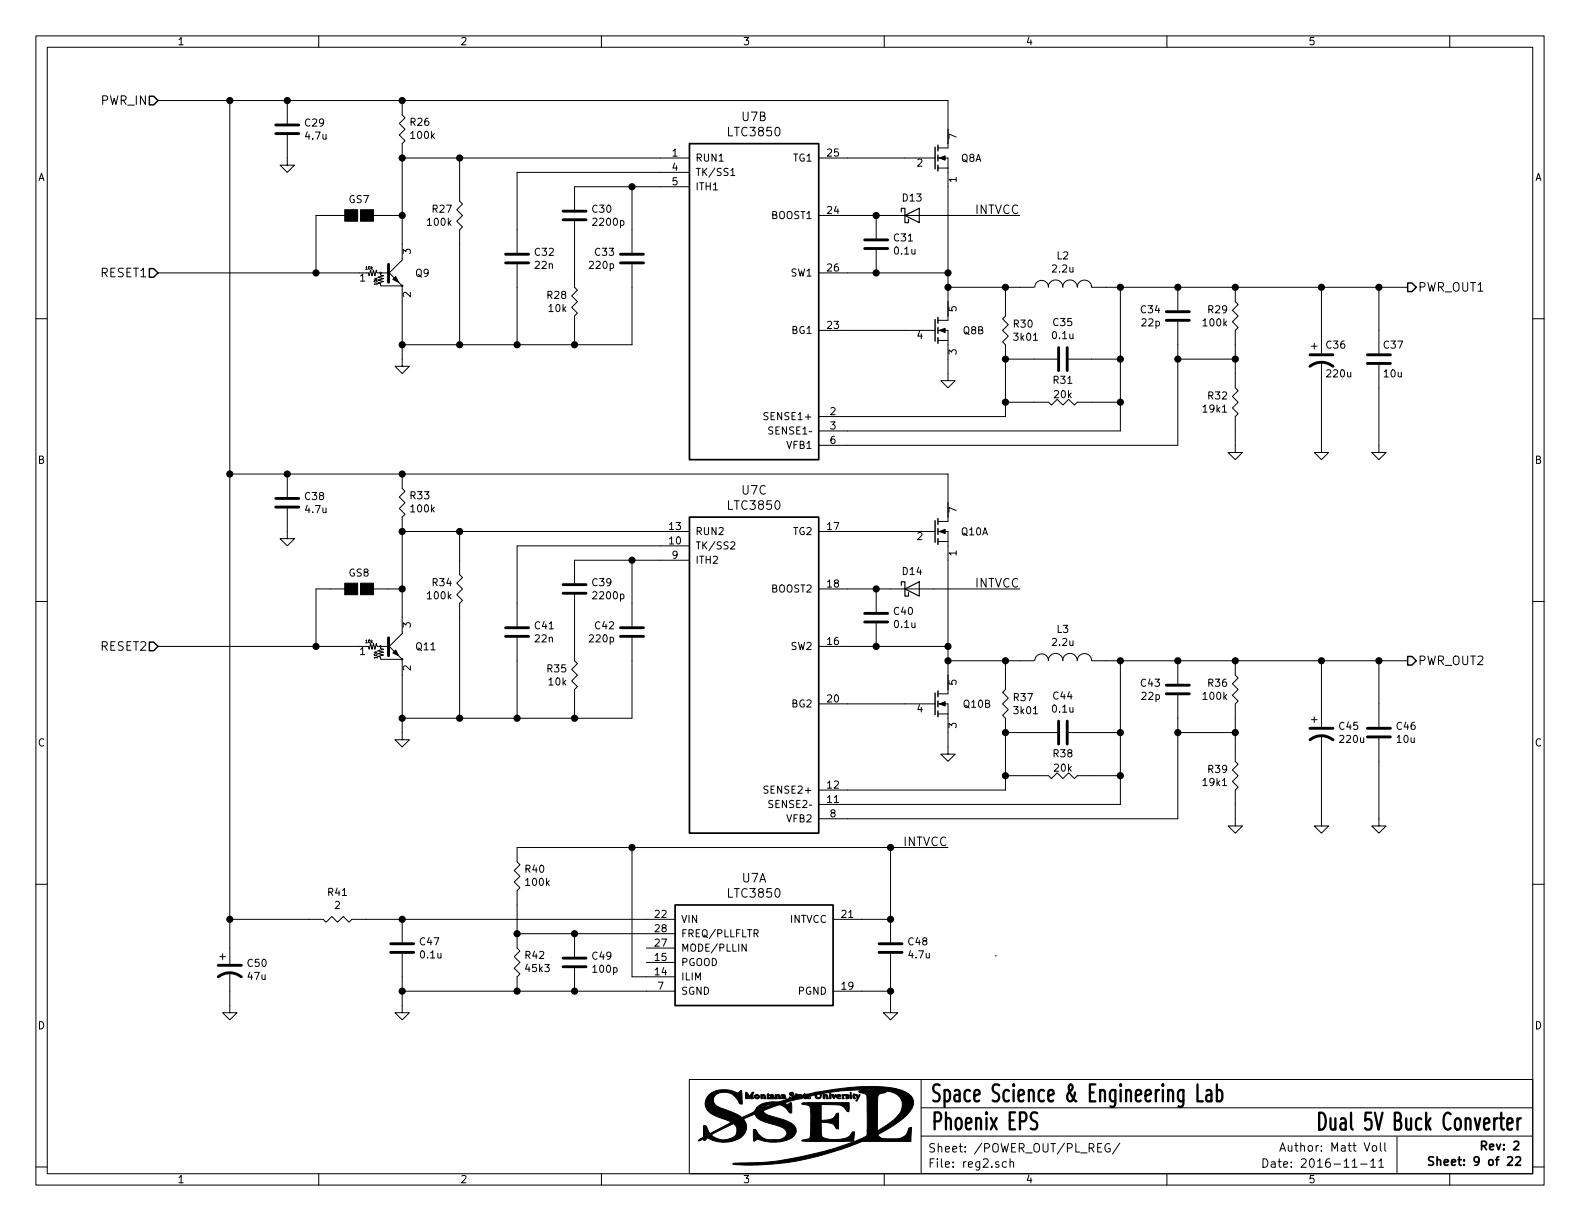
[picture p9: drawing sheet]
<svg xmlns="http://www.w3.org/2000/svg" width="279mm" height="216mm" viewBox="0 0 279 216" stroke-linecap="round" stroke-linejoin="round" font-family="sans-serif">
<g fill="none" stroke="#000" stroke-width=".18">
<path d="M6.3 6.4h266.7v203.2h-266.7zM8.4 8.4h262.6v199.1h-262.6zM27.9 17.8h139.7v8.4h-1.7M40.6 17.8v152.6M50.8 17.8v4M56.4 6.4v2M71.1 17.8v2.5l.5 .5-1 1 1 1.1-1 1 1 1-.5 .5v20.6l-2.5 2.5M106.3 6.4v2M156.4 6.4v2M206.3 6.4v2M256.4 6.4v2M50.8 23.9v5.3h1.3l-1.3 1.3-1.3-1.3h1.3"/>
<path d="M61 38.1h-5.1v10.2M66 38.1h5.1M71.1 27.9h50.8M81.3 27.9v7.7l.5 .5-1 1 1 1-1 1 1 1-.5 .5v20.4M101.6 39.1v11.7l.5 .5-1 1 1 1-1 1.1 1 1-.5 .5v5.1M111.8 33v11.7M121.9 30.5h-30.5v14.2M121.9 33h-20.3v4.1M129.2 30.1l.4-.3v1.2M129.2 31h.7M144.8 27.9h20.6M144.8 38.1h35.5"/>
<path d="M154.9 38.1v4.1M165.9 27.9h1.7v28.7h-1.7M165.9 29.7h1.7M6.3 56.4h2.1M27.9 48.3h35.6M64.8 48.3h.4l.1 .5 .2-1 .3 1 .2-1 .3 1 .2-1 .2 .5h1.9M68.6 48l2.5 2.5h-3.8v-.3l-.5-.2 1-.2-1-.3 1-.2-1-.3 1-.2-.5-.2v-.3M71.1 50.8v14h1.3l-1.3 1.2-1.3-1.2h1.3M91.4 46.7v14.3M111.8 46.7v14.3h-40.7M144.8 58.4h20.6M144.8 48.3h22.8"/>
<path d="M154.9 44.2v4.1M165.9 58.4h1.7v8.9h1.3l-1.3 1.3-1.2-1.3h1.2M167.6 50.8h15.3M177.8 50.8v5.1l-.5 .5 1 1-1 1 1 1-1 1.1 .5 .5v12.7h-33M183 50.8a1.22 1.22 0 0 1 1.2-1.2 1.22 1.22 0 0 1 1.2 1.2M185.4 50.8a1.3 1.3 0 0 1 1.3-1.3 1.3 1.3 0 0 1 1.3 1.3M187.9 50.8a1.3 1.3 0 0 1 1.3-1.3 1.3 1.3 0 0 1 1.3 1.3 1.27 1.27 0 0 1 1.3-1.3 1.27 1.27 0 0 1 1.2 1.3h55.9M198.1 50.8v25.4h-53.3M208.3 56.9v21.8h-63.5M208.3 50.8v4.1M218.4 50.8v2.5l.5 .5-1 1.1 1 1-1 1 1 1-.5 .5v10.2l.5 .5-1 1 1 1-1 1 1 1.1-.5 .5v6.3h1.3l-1.3 1.3-1.2-1.3h1.2M233.7 50.8v11.7"/>
<path d="M243.8 50.8v11.7M271 56.4h2M135.8 73l-.5-.1-.2 .3 .1 .3 .6 .2v.4l-.2 .1h-.5M136.7 75.6l-.5-.1-.2 .1v.4l.6 .2 .1 .3-.3 .3-.5-.1M165.9 60.2h1.7M177.8 71.1h7.6l.5 .5 1-1 1.1 1 1-1 1 1 .5-.5h7.6M177.8 63.5h9.1M189 63.5h9.1M208.3 63.5h10.1M231.9 61.2h1M232.4 60.7v1M233.7 64v16h1.2l-1.2 1.3-1.3-1.3h1.3"/>
<path d="M243.8 64.5v15.5h1.3l-1.3 1.3-1.2-1.3h1.2M40.6 83.8h127v8.4h-1.7M50.8 89.9v5.4h1.3l-1.3 1.2-1.3-1.2h1.3M50.8 83.8v4.1M71.1 83.8v2.6l.5 .5-1 1 1 1-1 1 1 1-.5 .5v20.6l-2.5 2.6M71.1 94h50.8M81.3 94v7.6l.5 .5-1 1 1 1-1 1.1 1 1-.5 .5v20.3M111.8 99.1v11.6M121.9 99.1h-20.3v4M121.9 96.5h-30.5v14.2M129.2 95.9l.5-.1 .2 .4v.2l-.7 .7h.7M144.8 94h20.6"/>
<path d="M165.9 94h1.7v28.7h-1.7M165.9 95.8h1.7M6.3 106.3h2.1M27.9 114.3h35.6M61 104.1h-5.1v10.2M64.8 114.3h.4l.1 .5 .2-1 .3 1 .2-1 .3 1 .2-1 .2 .5h1.9M66 104.1h5.1M68.6 114l2.5 2.6h-3.8v-.4l-.5-.1 1-.3-1-.2 1-.3-1-.2 1-.3-.5-.1v-.4M71.1 116.8v14h1.3l-1.3 1.3-1.3-1.3h1.3M91.4 112.8v14.2M101.6 105.2v11.6l.5 .5-1 1.1 1 1-1 1 1 1-.5 .5v5.1M111.8 112.8v14.2h-40.7"/>
<path d="M144.8 114.3h22.8M144.8 104.1h35.5M154.9 104.1v4.1M154.9 110.2v4.1M167.6 116.8h15.3M177.8 116.8v5.1l-.5 .5 1 1-1 1.1 1 1-1 1 .5 .5v12.7h-33M183 116.8a1.22 1.22 0 0 1 1.2-1.2 1.22 1.22 0 0 1 1.2 1.2M185.4 116.8a1.3 1.3 0 0 1 1.3-1.3 1.3 1.3 0 0 1 1.3 1.3M187.9 116.8a1.3 1.3 0 0 1 1.3-1.3 1.3 1.3 0 0 1 1.3 1.3 1.27 1.27 0 0 1 1.3-1.2 1.27 1.27 0 0 1 1.2 1.2M193 116.8h55.9M198.1 116.8v25.4h-53.3M208.3 116.8v4.1"/>
<path d="M218.4 116.8v2.6l.5 .5-1 1 1 1-1 1 1 1.1-.5 .5v10.1l.5 .5-1 1 1 1.1-1 1 1 1-.5 .5v6.4h1.3l-1.3 1.2-1.2-1.2h1.2M233.7 116.8v11.7M243.8 116.8v11.7M271 106.3h2M135.8 139.1l-.5-.1-.2 .2 .1 .3 .6 .3v.3l-.2 .2-.5-.1M144.8 124.5h20.6M165.9 124.5h1.7v8.9h1.3l-1.3 1.2-1.2-1.2h1.2M165.9 126.2h1.7M177.8 137.2h7.6l.5 .5 1-1 1.1 1 1-1 1 1 .5-.5h7.6M177.8 129.5h9.1M189 129.5h9.1M208.3 122.9v21.9h-63.5"/>
<path d="M208.3 129.5h10.1M231.9 127.3h1M232.4 126.7v1.1M233.7 130v16.1h1.2l-1.2 1.2-1.3-1.2h1.3M243.8 130.6v15.5h1.3l-1.3 1.2-1.2-1.2h1.2M6.3 156.4h2.1M111.8 149.9v22.8h7.6M136.7 141.6l-.5-.1-.2 .2v.3l.6 .3 .1 .3-.3 .2-.5-.1M157.5 149.9v16.7M167.6 149.9h-76.2v2.5l.5 .5-1 1 1 1-1 1.1 1 1-.5 .5v10.1l.5 .5-1 1.1 1 1-1 1 1 1-.5 .5v2.6M271 156.4h2M38.9 169.2h1"/>
<path d="M39.4 168.7v1M40.6 162.6h16.5l.6 .5 1-1 1 1 1-1 1 1 .5-.5h57.2M40.6 172v7.1h1.3l-1.3 1.2-1.2-1.2h1.2M71.1 168.7v10.4h1.3l-1.3 1.2-1.3-1.2h1.3M71.1 162.6v4M71.1 175.3h48.3M91.4 165.1h28M101.6 165.1v4.1M101.6 171.2v4.1M114.3 170.2h5.1M114.3 167.6h5.1M132 166.9v1.3l-.8-1.3v1.3"/>
<path d="M133.3 165l.7-.1v-.4l-.2-.1h-.5v1.3M133.7 165l.4 .7M147.3 175.3h10.2M147.3 162.6h10.2M157.5 168.7v10.4h1.2l-1.2 1.2-1.3-1.2h1.3M176 169h.1M121.9 190.9h149.1v16.6h-149.1zM162.9 195.9h108M162.9 190.9v16.6M6.3 206.3h2.1M56.4 207.5v2.1M106.3 207.5v2.1"/>
<path d="M156.4 207.5v2.1M162.9 200.9h108M178 205.5l-.5-.1-.3 .3 .1 .6 .2 .1 .5-.1M178.6 205.5l.2-.1 .4 .1v.9M178.6 204.9v1.5M196.2 202.3a.73 .73 0 0 0-.9 .5 .73 .73 0 0 0 .6 .9l.4-.1v-.5h-.3M198 202.1l-1.3 2M206.3 207.5v2.1M223.3 204.9a.76 .76 0 0 1 .9 .8 .76 .76 0 0 1-.9 .7zM224.8 205.5h.6l.1 .9M225.5 205.8h-.5l-.2 .2 .2 .4 .5-.1M226 205.4h.6"/>
<path d="M226.2 204.9v1.3l.4 .2M226.3 203.6l.5-1.5 .5 1.5M226.5 203.1h.7M227 205.9l.7-.1-.1-.3-.4-.1-.2 .2 .1 .7h.5M227.8 202.6v.8a.37 .37 0 0 0 .6 0M244.9 202.1v1.3l.2 .2M247 201v6.5M256.4 207.5v2.1M271 206.3h2M273 209.6h.1"/>
<circle cx="67.3" cy="48.3" r=".13"/>
<circle cx="71.1" cy="50.5" r=".13"/>
<circle cx="67.3" cy="114.3" r=".13"/>
<circle cx="71.1" cy="116.6" r=".13"/>
</g>
<path d="M121.9 25.4h22.9v55.9h-22.9zM121.9 91.4h22.9v55.9h-22.9zM119.4 160h27.9v17.8h-27.9zM253.5 204.6l-.6-.1-.3 .3 .1 .3 .7 .4v.4l-.2 .1h-.6M254.1 205.2l.2-.1h.4l.1 .9M254.1 204.5v1.5M262 202.6l.7-.1 .2-.2-.1-.3-.2-.2h-.6v1.5" fill="none" stroke="#000" stroke-width=".3"/>
<path d="M233.3 196.7a.84 .84 0 0 1 1 .8 1.86 1.86 0 0 1-.5 2.2h-.5zM235.3 197.7l.1 1.9 .5 .1 .2-.2M236.1 197.7v2" fill="none" stroke="#000" stroke-width=".41"/>
<g fill="#000" stroke="#000" stroke-width=".18">
<path d="M61 37.1h2.2v2h-2.2zM63.8 37.1h2.2v2h-2.2zM166.1 27.9l1-.3v.7zM70 48.9l.5 1-1-.5zM166.1 58.4l1-.4v.8zM166.1 94l1-.4v.8zM61 103.1h2.2v2.1h-2.2zM63.8 103.1h2.2v2.1h-2.2zM69.5 115.4l.5-.5 .5 1.1zM166.1 124.5l1-.4v.7zM131.9 193.1l.2 .1 .4 .7 .4-.7 .2-.1 .2 .1a.84 .84 0 0 0 0 1h-.6l.2-.2-.1-.4-.3 .7-.4-.7 .1 .7-.3-.1zM133.5 193.6a.52 .52 0 0 1 .8 .4 .46 .46 0 0 1-.5 .3 .46 .46 0 0 1-.4-.5h.3v.3h.3v-.4l-.1-.1-.2 .2h-.3z"/>
<path d="M134.5 193.5a.68 .68 0 0 1 1 .8h-.4l-.1-.7-.2 .7h-.2zM135.7 193.4h.1l.2 .2v.6l.2-.2 .4 .1v-.1h-.4l.4-.4-.4 .1a.4 .4 0 0 1 .5-.1 .4 .4 0 0 1 .2 .5l.2 .1v-.7a.72 .72 0 0 1 .8 .2l.1 .6h-.3l-.1-.7-.2 .2 .1 .5h-1.8zM138.2 193.6h.6l.2 .6h-.8v-.2l.4 .1v-.1h-.4l.4-.2v-.2l-.3 .2zM145.5 193.5l.8 .1 .2 .7h-.3l-.2-.7-.1 .6-.3 .1zM146.7 193.5a.44 .44 0 0 1 .1 .8l-.1-.1zM147 193.5h.4l.1 .4 .2-.3h.2l-.4 .7zM147.9 193.8l.5-.2-.4 .1a.42 .42 0 0 1 .7 0v.1l-.5 .2 .2 .2 .3-.1-.2 .2a.45 .45 0 0 1-.6-.5zM148.9 193.6h1.1l.1 .2-.3-.2 .3 .3v.2l-.5 .2v-.2h.3l-.5-.4-.3 .2 .2 .4h-.4zM141.8 195.1l1.2-.1h7.2l-.1 1.5h-.3a2.08 2.08 0 0 0-2.3-1.1l-2.3-.1v2.8a2.89 2.89 0 0 0 2.5-.8 .49 .49 0 0 1 .6-.5v2.8a.44 .44 0 0 1-.6-.4 1.21 1.21 0 0 0-1.1-.6l-1.4-.2v1.7a.92 .92 0 0 0 .9 1.2 5.7 5.7 0 0 0 4.1-.4l.3-.4a.51 .51 0 0 1 .6-.4l-.1 1.7h-7.8l-1.4-.1 .2-.2 .6-.1a.65 .65 0 0 0 .7-.8l.1-1.4a10.7 10.7 0 0 0-.2-3.6l-.6-.2-.7-.1zM150.3 193.5l.2 .1 .1 .7-.3-.1zM150.4 193.1l.1 .2h-.2zM150.9 193.4h.2a.58 .58 0 0 1 .7 .6l.1-.4 .2-.1-.5 1.1h-.3a.54 .54 0 0 0 .3-.5 .54 .54 0 0 0-.4-.4l-.1 .2 .2 .3-.2 .1a.57 .57 0 0 1-.2-.9z"/>
<path d="M125.4 193.6a4.8 4.8 0 0 1 5.1-.3l.6-.5 .2 2.4a.48 .48 0 0 1-.7-.4 2.7 2.7 0 0 0-4.1-1.2 1.38 1.38 0 0 0 .9 2.3l2.6 1 1.2 .7 1.1-.5a2.12 2.12 0 0 0 1.5-1.2h1.3l1.6-.7a2.24 2.24 0 0 0-1.7 .7h-1.2l.1-.1a5.2 5.2 0 0 1 3.5-1l1.9-.5 .3-.3 .2 .1h.3v-.2l-.4-.3-.1-.2 .2-.2h.4l.1 .1v.2l-.2-.2h-.3l.7 .7 .1-.2 .4 .1 .6-.1-.6-.1-.4 .1 .1-.4 1.1 .3 .5-.3a2.14 2.14 0 0 0 1.7-.2l1.2-.2a37.2 37.2 0 0 1 13.3-.5 4.2 4.2 0 0 1 2.9 1.8 2.19 2.19 0 0 1-.5 2.2 19.5 19.5 0 0 1-5.6 4.1l-.1 .1a1.56 1.56 0 0 0 1.8 .7h.6a3.2 3.2 0 0 0 2.4-.5l.3-.4 .5-1 .4-.1-.1 2.4h-8.6l-.8 .3a47.8 47.8 0 0 1-22.1 3.7l.3-.1a57.6 57.6 0 0 0 23.3-4.8l.1-.9h1.8l.9-.5a11.3 11.3 0 0 0 3.3-2.9 2.46 2.46 0 0 0-.2-2.6 2.46 2.46 0 0 0-2.4-1l-.1 .2-.4 .1a.87 .87 0 0 0-1 1l-.1 5.7h-1.8v-4.4a3.2 3.2 0 0 0-.2-2.1l-1.1-.3-.1-.2 3.9-.2a41.2 41.2 0 0 0-8.9 .4l-.1 .2-.4-.2-1.1 .2-.1 .6a.57 .57 0 0 1-.6 .3 .57 .57 0 0 1-.5-.5h.3l.2 .3h.4l.1-.5-.1-.1h-.3l-.3 .3-.6-.2-.9 .4a.26 .26 0 0 0 .5 .1l-.3 .2h-.3l-.4-.3v.1l.2 .1-.1 .1-.5-.2-.1 .1-2 .5-1.2 .4a.79 .79 0 0 0 1.2-.1l.1 .5v1.2l-.4 .1a2.32 2.32 0 0 0-1.9-1.4l-2.7 1a1.85 1.85 0 0 0 1.6 1 8.1 8.1 0 0 1 3.9 1.7 1.34 1.34 0 0 1-.4 2.1 7.3 7.3 0 0 1-6.2 .2l-.6 .4-.1-2.1a.41 .41 0 0 1 .6 .3 2.74 2.74 0 0 0 3 1.5 2.1 2.1 0 0 0 2.4-1.1 2.02 2.02 0 0 0-1.8-1.4 8 8 0 0 1-3.6-1.4l-.3-.6h-.1l-1.9 .9 .2 .3a2.19 2.19 0 0 1-1.1 3.2 5.9 5.9 0 0 1-5.5-.2l-.4 .5h-.2l-.1-.3-.9 .3 .9-.6v-.4h1.4a3 3 0 0 0 4.4-.2 1.27 1.27 0 0 0-.6-1.8l-3.8 2h-1.4v-1.7l.5 .1 .7 1.3 2.6-1.4a1.27 1.27 0 0 0 1-.6l-.4-.2a10.4 10.4 0 0 1-3.6-1.7 2 2 0 0 1 .2-2.9z"/>
</g>
<g fill="none" stroke="#000" stroke-width=".25">
<path d="M26.4 17h.8l.7 .8-.7 .7h-.8zM165.4 26v3.8M165.9 25.7v1M165.9 27.4v1M165.9 29.2v1M26.4 47.5h.8l.7 .8-.7 .7h-.8zM165.4 56.5v3.8M165.9 56.1v1.1M165.9 57.9v1M165.9 59.7v1M248.9 50h.8l.7 .8-.7 .8h-.8zM165.4 92.1v3.8"/>
<path d="M165.9 91.7v1M165.9 93.5v1M165.9 95.3v1M26.4 113.5h.8l.7 .8-.7 .8h-.8zM248.9 116.1h.8l.7 .7-.7 .8h-.8zM165.4 122.6v3.8M165.9 122.2v1M165.9 124v1M165.9 125.7v1"/>
</g>
<g fill="none" stroke="#000" stroke-width=".51">
<path d="M48.8 23.6h4M48.8 22.1h4M99.6 38.9h4M99.6 37.3h4M89.4 46.5h4.1M89.4 45h4.1M109.7 46.5h4.1M109.7 45h4.1M152.9 43.9h4.1M152.9 42.4h4.1M206.2 56.6h4.1M206.2 55.1h4.1"/>
<path d="M187.2 61.5v4M188.7 61.5v4M231.6 64.8a3.3 3.3 0 0 1 4.1 0M231.6 62.7h4.1M241.8 64.3h4.1M241.8 62.7h4.1M48.8 89.7h4M48.8 88.1h4M89.4 112.5h4.1M89.4 111h4.1M99.6 104.9h4M99.6 103.4h4"/>
<path d="M109.7 112.5h4.1M109.7 111h4.1M152.9 110h4.1M152.9 108.5h4.1M187.2 127.5v4.1M188.7 127.5v4.1M206.2 122.7h4.1M206.2 121.2h4.1M231.6 130.8a3.3 3.3 0 0 1 4.1 0M231.6 128.8h4.1M241.8 130.3h4.1M241.8 128.8h4.1"/>
<path d="M38.6 172.7a3.3 3.3 0 0 1 4.1 0M38.6 170.7h4.1M69.1 168.4h4.1M69.1 166.9h4.1M99.6 170.9h4M99.6 169.4h4M155.4 168.4h4.1M155.4 166.9h4.1"/>
</g>
<path d="M159.4 37.5v-.7h.6v2.6h.7v-.7M160 38.1l2.6-1.3v2.6zM159.4 103.5v-.6h.6v2.5h.7v-.6M160 104.1l2.6-1.2v2.5z" fill="none" stroke="#000" stroke-width=".2"/>
<path d="M68.7 46.7v3.2zM68.7 112.8v3.2z" fill="#000" stroke="#000" stroke-width=".51"/>
<g fill="#000" stroke="#000" stroke-width=".25">
<circle cx="40.6" cy="17.8" r=".51"/>
<circle cx="50.8" cy="17.8" r=".51"/>
<circle cx="71.1" cy="17.8" r=".51"/>
<circle cx="71.1" cy="27.9" r=".51"/>
<circle cx="71.1" cy="38.1" r=".51"/>
<circle cx="81.3" cy="27.9" r=".51"/>
<circle cx="111.8" cy="33" r=".51"/>
<circle cx="154.9" cy="38.1" r=".51"/>
<circle cx="55.9" cy="48.3" r=".51"/>
<circle cx="154.9" cy="48.3" r=".51"/>
<circle cx="167.6" cy="48.3" r=".51"/>
<circle cx="167.6" cy="50.8" r=".51"/>
<circle cx="177.8" cy="50.8" r=".51"/>
<circle cx="198.1" cy="50.8" r=".51"/>
<circle cx="208.3" cy="50.8" r=".51"/>
<circle cx="218.4" cy="50.8" r=".51"/>
<circle cx="233.7" cy="50.8" r=".51"/>
<circle cx="243.8" cy="50.8" r=".51"/>
<circle cx="71.1" cy="61" r=".51"/>
<circle cx="81.3" cy="61" r=".51"/>
<circle cx="91.4" cy="61" r=".51"/>
<circle cx="101.6" cy="61" r=".51"/>
<circle cx="177.8" cy="71.1" r=".51"/>
<circle cx="177.8" cy="63.5" r=".51"/>
<circle cx="198.1" cy="71.1" r=".51"/>
<circle cx="198.1" cy="63.5" r=".51"/>
<circle cx="208.3" cy="63.5" r=".51"/>
<circle cx="218.4" cy="63.5" r=".51"/>
<circle cx="40.6" cy="83.8" r=".51"/>
<circle cx="50.8" cy="83.8" r=".51"/>
<circle cx="71.1" cy="83.8" r=".51"/>
<circle cx="71.1" cy="94" r=".51"/>
<circle cx="81.3" cy="94" r=".51"/>
<circle cx="111.8" cy="99.1" r=".51"/>
<circle cx="55.9" cy="114.3" r=".51"/>
<circle cx="71.1" cy="104.1" r=".51"/>
<circle cx="154.9" cy="104.1" r=".51"/>
<circle cx="154.9" cy="114.3" r=".51"/>
<circle cx="167.6" cy="114.3" r=".51"/>
<circle cx="167.6" cy="116.8" r=".51"/>
<circle cx="177.8" cy="116.8" r=".51"/>
<circle cx="198.1" cy="116.8" r=".51"/>
<circle cx="208.3" cy="116.8" r=".51"/>
<circle cx="218.4" cy="116.8" r=".51"/>
<circle cx="233.7" cy="116.8" r=".51"/>
<circle cx="243.8" cy="116.8" r=".51"/>
<circle cx="71.1" cy="127" r=".51"/>
<circle cx="81.3" cy="127" r=".51"/>
<circle cx="91.4" cy="127" r=".51"/>
<circle cx="101.6" cy="127" r=".51"/>
<circle cx="177.8" cy="129.5" r=".51"/>
<circle cx="177.8" cy="137.2" r=".51"/>
<circle cx="198.1" cy="129.5" r=".51"/>
<circle cx="198.1" cy="137.2" r=".51"/>
<circle cx="208.3" cy="129.5" r=".51"/>
<circle cx="218.4" cy="129.5" r=".51"/>
<circle cx="111.8" cy="149.9" r=".51"/>
<circle cx="157.5" cy="149.9" r=".51"/>
<circle cx="40.6" cy="162.6" r=".51"/>
<circle cx="71.1" cy="162.6" r=".51"/>
<circle cx="71.1" cy="175.3" r=".51"/>
<circle cx="91.4" cy="165.1" r=".51"/>
<circle cx="91.4" cy="175.3" r=".51"/>
<circle cx="101.6" cy="165.1" r=".51"/>
<circle cx="101.6" cy="175.3" r=".51"/>
<circle cx="157.5" cy="162.6" r=".51"/>
<circle cx="157.5" cy="175.3" r=".51"/>
</g>
<g font-size="4.2">
<text x="164.4" y="194.9">Space Science &amp; Engineering Lab</text>
<text x="164.5" y="199.8">Phoenix EPS</text>
<text x="237.6" y="199.9">Dual 5V Buck C</text>
</g>
<g font-size="2.1">
<text x="17.9" y="18.5">PWR_IN</text>
<text x="131.2" y="21.4">U7B</text>
<text x="128.9" y="24.1">LTC3850</text>
<text x="172.4" y="37.8">INTVCC</text>
<text x="17.9" y="49">RESET1</text>
<text x="250.7" y="51.6">PWR_OUT1</text>
<text x="131.2" y="87.5">U7C</text>
<text x="128.9" y="90.1">LTC3850</text>
<text x="172.4" y="103.9">INTVCC</text>
<text x="17.9" y="115.1">RESET2</text>
<text x="250.7" y="117.6">PWR_OUT2</text>
<text x="159.7" y="149.6">INTVCC</text>
<text x="128.9" y="158.7">LTC3850</text>
<text x="131.2" y="156">U7A</text>
<text x="164.1" y="203.8">Sheet: /POWER_OUT/PL_REG/</text>
<text x="228.6" y="203.6">Author: Matt Voll</text>
<text x="262.8" y="203.4">Rev: 2</text>
<text x="164.1" y="206.5">File: reg2.sch</text>
<text x="228.6" y="206.5">Date: 2016-11-11</text>
<text x="255.8" y="206.1">Sheet: 9 of 22</text>
</g>
<g font-size="1.8">
<text x="31.3" y="8">1</text>
<text x="81.4" y="8">2</text>
<text x="131.3" y="8">3</text>
<text x="181.4" y="8">4</text>
<text x="231.3" y="8">5</text>
<text x="54" y="22.4">C29</text>
<text x="72.6" y="22.3">R26</text>
<text x="54.1" y="24.7">4.7u</text>
<text x="72.8" y="24.6">100k</text>
<text x="118.9" y="27.7">1</text>
<text x="122.9" y="28.6">RUN1</text>
<text x="140.3" y="28.6">TG1</text>
<text x="146.4" y="27.7">25</text>
<text x="162.2" y="29.5">2</text>
<text x="169.2" y="24.6" transform="rotate(-90 169.2 24.6)">7</text>
<text x="170" y="28.6">Q8A</text>
<text x="6.7" y="32">A</text>
<text x="61.7" y="35.9">GS7</text>
<text x="118.9" y="30.2">4</text>
<text x="118.9" y="32.8">5</text>
<text x="122.9" y="31.1">TK/SS1</text>
<text x="122.9" y="33.7">ITH1</text>
<text x="159.7" y="35.6">D13</text>
<text x="169.2" y="32.2" transform="rotate(-90 169.2 32.2)">1</text>
<text x="271.4" y="32">A</text>
<text x="75.7" y="39.9">100k</text>
<text x="76.5" y="37.6">R27</text>
<text x="104.8" y="37.6">C30</text>
<text x="105.1" y="39.9">2200p</text>
<text x="136.5" y="38.7">BOOST1</text>
<text x="146.4" y="37.8">24</text>
<text x="72.6" y="44.9" transform="rotate(-90 72.6 44.9)">3</text>
<text x="94.6" y="45.2">C32</text>
<text x="94.7" y="47.5">22n</text>
<text x="104.4" y="47.5">220p</text>
<text x="105.3" y="45.2">C33</text>
<text x="158.1" y="42.7">C31</text>
<text x="158.3" y="45">0.1u</text>
<text x="186.9" y="45.9">L2</text>
<text x="63.7" y="49.8">1</text>
<text x="72.6" y="52.6" transform="rotate(-90 72.6 52.6)">2</text>
<text x="73.5" y="48.9">Q9</text>
<text x="96.8" y="52.9">R28</text>
<text x="139.9" y="48.9">SW1</text>
<text x="146.4" y="48">26</text>
<text x="186.2" y="48.2">2.2u</text>
<text x="97.1" y="55.2">10k</text>
<text x="140.1" y="59.1">BG1</text>
<text x="146.4" y="58.2">23</text>
<text x="162.2" y="59.9">4</text>
<text x="169.2" y="55.1" transform="rotate(-90 169.2 55.1)">5</text>
<text x="170.4" y="59.1">Q8B</text>
<text x="179.3" y="57.9">R30</text>
<text x="186.2" y="60">0.1u</text>
<text x="186.3" y="57.7">C35</text>
<text x="201.8" y="55.4">C34</text>
<text x="202" y="57.7">22p</text>
<text x="212.9" y="57.7">100k</text>
<text x="213.7" y="55.4">R29</text>
<text x="169.2" y="62.7" transform="rotate(-90 169.2 62.7)">3</text>
<text x="179.5" y="60.2">3k01</text>
<text x="234.6" y="61.6">C36</text>
<text x="244.8" y="61.6">C37</text>
<text x="186.3" y="67.9">R31</text>
<text x="186.5" y="70.4">20k</text>
<text x="213.7" y="70.6">R32</text>
<text x="234.8" y="66.7">220u</text>
<text x="244.8" y="66.7">10u</text>
<text x="135.8" y="74.3">SENSE1+</text>
<text x="136.8" y="76.8">SENSE1</text>
<text x="146.8" y="73.4">2</text>
<text x="146.8" y="75.9">3</text>
<text x="212.9" y="72.9">19k1</text>
<text x="6.7" y="82">B</text>
<text x="139.2" y="79.4">VFB1</text>
<text x="146.8" y="78.5">6</text>
<text x="271.4" y="82">B</text>
<text x="54" y="88.4">C38</text>
<text x="72.6" y="88.3">R33</text>
<text x="54.1" y="90.7">4.7u</text>
<text x="72.8" y="90.6">100k</text>
<text x="118.4" y="93.7">13</text>
<text x="122.9" y="94.6">RUN2</text>
<text x="140.3" y="94.6">TG2</text>
<text x="146.4" y="93.7">17</text>
<text x="162.2" y="95.5">2</text>
<text x="169.2" y="90.7" transform="rotate(-90 169.2 90.7)">7</text>
<text x="170" y="94.7">Q10A</text>
<text x="61.7" y="102">GS8</text>
<text x="118.4" y="96.3">10</text>
<text x="118.9" y="98.8">9</text>
<text x="122.9" y="99.7">ITH2</text>
<text x="122.9" y="97.2">TK/SS2</text>
<text x="159.7" y="101.7">D14</text>
<text x="169.2" y="98.3" transform="rotate(-90 169.2 98.3)">1</text>
<text x="75.7" y="106">100k</text>
<text x="76.5" y="103.7">R34</text>
<text x="104.8" y="103.7">C39</text>
<text x="105.1" y="106">2200p</text>
<text x="136.5" y="104.8">BOOST2</text>
<text x="146.4" y="103.9">18</text>
<text x="72.6" y="111" transform="rotate(-90 72.6 111)">3</text>
<text x="94.6" y="111.3">C41</text>
<text x="94.7" y="113.6">22n</text>
<text x="104.4" y="113.6">220p</text>
<text x="105.3" y="111.3">C42</text>
<text x="158.1" y="108.7">C40</text>
<text x="158.3" y="111">0.1u</text>
<text x="186.9" y="111.9">L3</text>
<text x="63.7" y="115.8">1</text>
<text x="72.6" y="118.6" transform="rotate(-90 72.6 118.6)">2</text>
<text x="73.6" y="115">Q11</text>
<text x="96.8" y="118.9">R35</text>
<text x="139.9" y="114.9">SW2</text>
<text x="146.4" y="114">16</text>
<text x="186.2" y="114.2">2.2u</text>
<text x="97.1" y="121.2">10k</text>
<text x="140.1" y="125.1">BG2</text>
<text x="146.4" y="124.2">20</text>
<text x="162.2" y="126">4</text>
<text x="169.2" y="121.1" transform="rotate(-90 169.2 121.1)">5</text>
<text x="170.5" y="125.1">Q10B</text>
<text x="179.3" y="124">R37</text>
<text x="186.3" y="123.7">C44</text>
<text x="201.8" y="121.4">C43</text>
<text x="202" y="123.7">22p</text>
<text x="212.9" y="123.7">100k</text>
<text x="213.7" y="121.4">R36</text>
<text x="6.7" y="132">C</text>
<text x="169.2" y="128.8" transform="rotate(-90 169.2 128.8)">3</text>
<text x="179.5" y="126.3">3k01</text>
<text x="186.2" y="126">0.1u</text>
<text x="236.9" y="129.1">C45</text>
<text x="237.1" y="131.4">220u</text>
<text x="247" y="129.1">C46</text>
<text x="247.1" y="131.4">10u</text>
<text x="271.4" y="132">C</text>
<text x="186.3" y="133.9">R38</text>
<text x="186.5" y="136.4">20k</text>
<text x="213.7" y="136.7">R39</text>
<text x="135.8" y="140.3">SENSE2+</text>
<text x="136.8" y="142.9">SENSE2</text>
<text x="146.4" y="142">11</text>
<text x="146.4" y="139.4">12</text>
<text x="212.9" y="139">19k1</text>
<text x="139.2" y="145.4">VFB2</text>
<text x="146.8" y="144.5">8</text>
<text x="92.9" y="154.3">R40</text>
<text x="58.1" y="158.4">R41</text>
<text x="59.2" y="160.7">2</text>
<text x="93.1" y="156.6">100k</text>
<text x="74.3" y="167.2">C47</text>
<text x="115.9" y="162.3">22</text>
<text x="115.9" y="167.4">27</text>
<text x="115.9" y="164.8">28</text>
<text x="120.4" y="163.2">VIN</text>
<text x="120.4" y="165.7">FREQ/PLLFLTR</text>
<text x="139.7" y="163.2">INTVCC</text>
<text x="148.9" y="162.3">21</text>
<text x="160.7" y="167.2">C48</text>
<text x="43.8" y="171">C50</text>
<text x="43.9" y="173.3">47u</text>
<text x="74.4" y="169.5">0.1u</text>
<text x="92.9" y="169.6">R42</text>
<text x="93.1" y="171.9">45k3</text>
<text x="104.8" y="169.7">C49</text>
<text x="105" y="172">100p</text>
<text x="115.9" y="172.5">14</text>
<text x="115.9" y="169.9">15</text>
<text x="120.4" y="173.4">ILIM</text>
<text x="120.4" y="170.8">PGOOD</text>
<text x="120.4" y="168.3">MODE/PLLIN</text>
<text x="160.8" y="169.5">4.7u</text>
<text x="116.4" y="175">7</text>
<text x="120.4" y="175.9">SGND</text>
<text x="141.2" y="175.9">PGND</text>
<text x="148.9" y="175">19</text>
<text x="6.7" y="182">D</text>
<text x="271.4" y="182">D</text>
<text x="31.3" y="209.2">1</text>
<text x="81.4" y="209.2">2</text>
<text x="131.3" y="209.2">3</text>
<text x="181.4" y="209.2">4</text>
<text x="231.3" y="209.2">5</text>
</g>
<g font-size=".7">
<text x="64.7" y="47.7">10k</text>
<text x="66.7" y="50.4" transform="rotate(-90 66.7 50.4)">10k</text>
<text x="64.7" y="113.7">10k</text>
<text x="66.7" y="116.4" transform="rotate(-90 66.7 116.4)">10k</text>
</g>
</svg>
